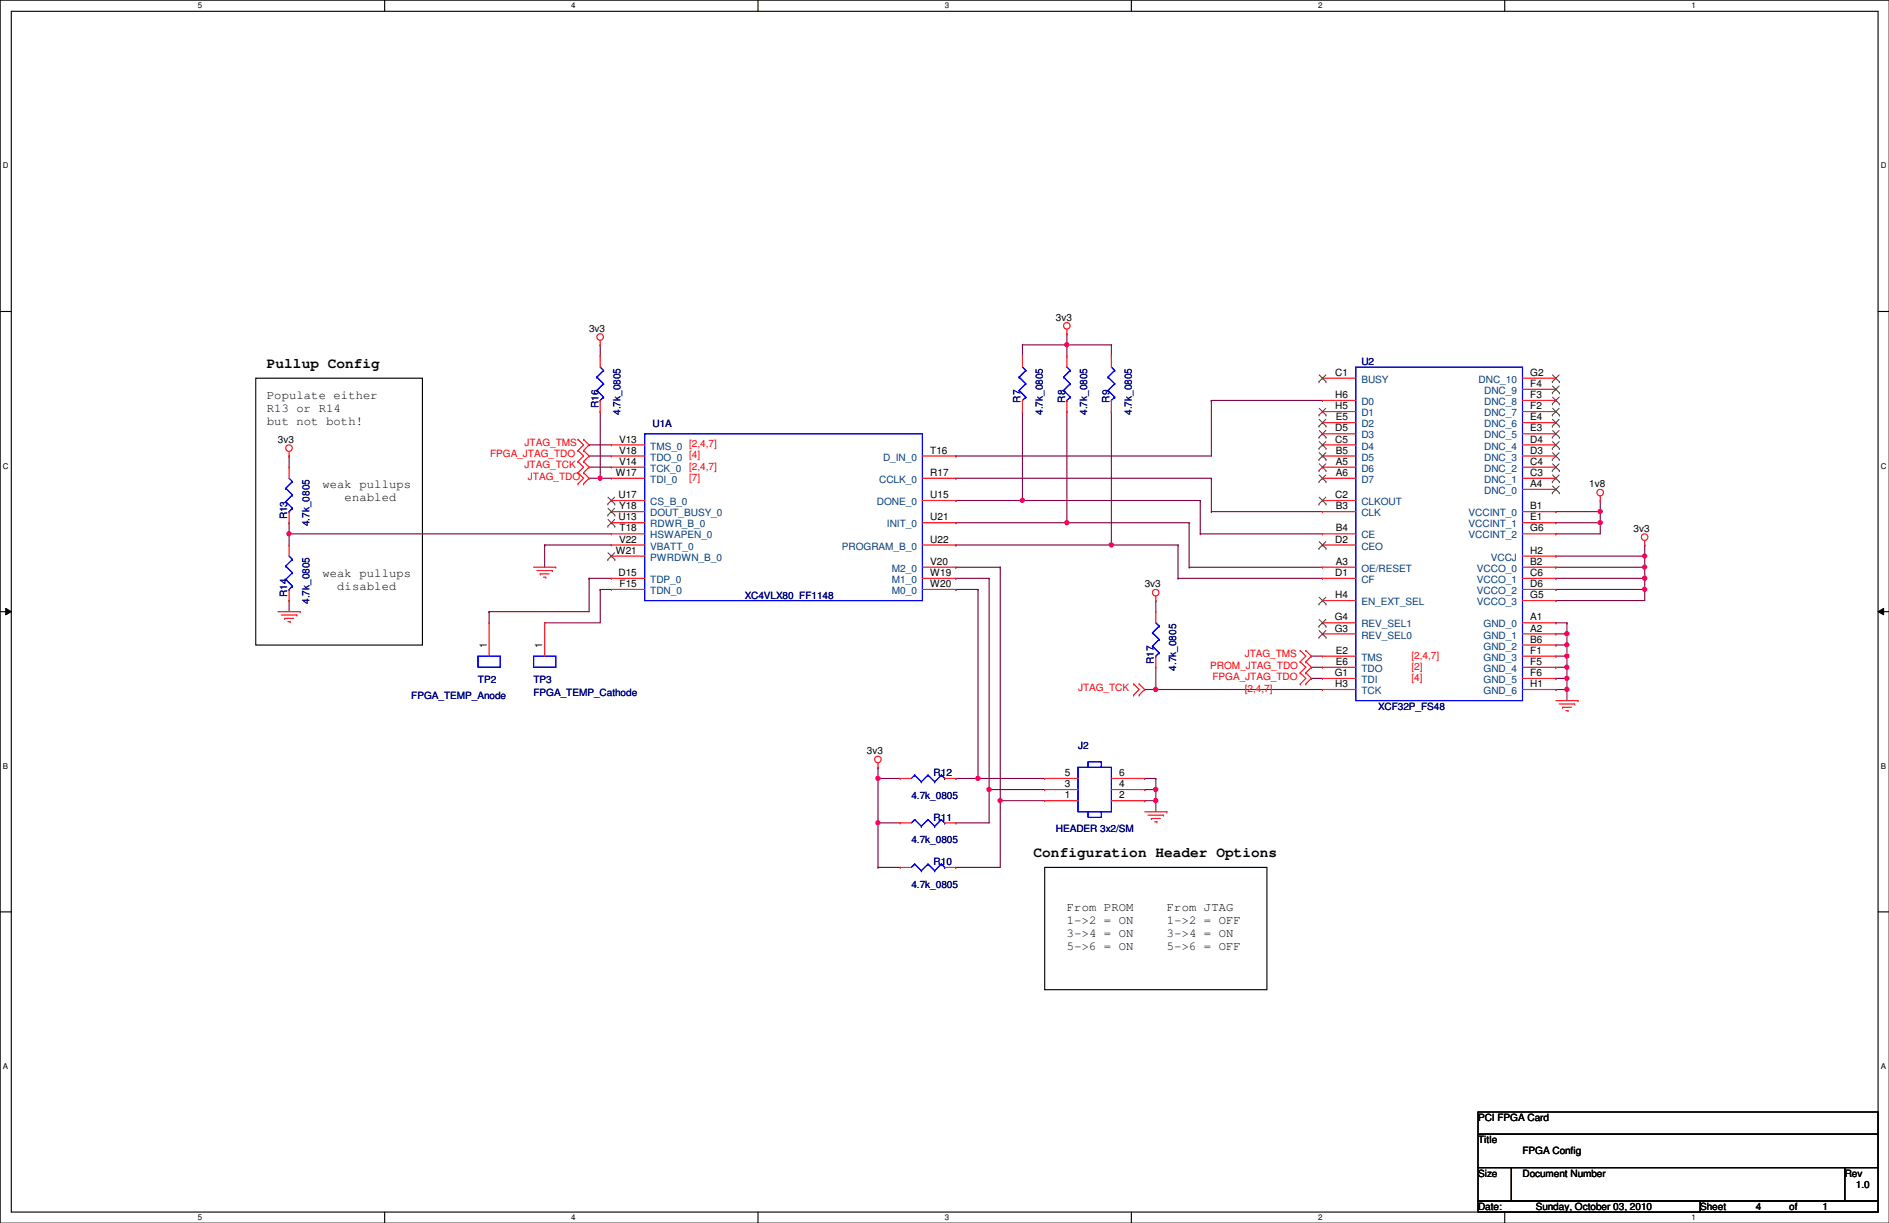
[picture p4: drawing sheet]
<svg xmlns="http://www.w3.org/2000/svg" width="432mm" height="279mm" viewBox="0 0 432 279" stroke-linecap="round" stroke-linejoin="round" font-family="sans-serif">
<path d="M0 0h431.8v279.4h-431.8zM2.6 2.6h426.7v274.3h-426.7z" fill="none" stroke="#000" stroke-width=".25"/>
<g fill="#fff">
<path d="M45.3 .3h.9v2h-.9z"/>
<path d="M45.3 277.2h.9v1.9h-.9z"/>
</g>
<path d="M87.9 0v2.6M87.9 276.9v2.5" fill="none" stroke="#000" stroke-width=".25"/>
<g fill="#fff">
<path d="M130.6 .3h1v2h-1z"/>
<path d="M130.6 277.2h1v1.9h-1z"/>
</g>
<path d="M173.3 0v2.6M173.3 276.9v2.5" fill="none" stroke="#000" stroke-width=".25"/>
<g fill="#fff">
<path d="M215.9 .3h1v2h-1z"/>
<path d="M215.9 277.2h1v1.9h-1z"/>
</g>
<path d="M258.6 0v2.6M258.6 276.9v2.5" fill="none" stroke="#000" stroke-width=".25"/>
<g fill="#fff">
<path d="M301.3 .3h1v2h-1z"/>
<path d="M301.3 277.2h1v1.9h-1z"/>
</g>
<path d="M344 0v2.6M344 276.9v2.5" fill="none" stroke="#000" stroke-width=".25"/>
<g fill="#fff">
<path d="M386.6 .3h1v2h-1z"/>
<path d="M386.6 277.2h1v1.9h-1z"/>
<path d="M.7 36.9h1.2v2h-1.2z"/>
<path d="M429.9 36.9h1.3v2h-1.3z"/>
<path d="M.7 105.5h1.2v1.9h-1.2z"/>
<path d="M429.9 105.5h1.3v1.9h-1.3z"/>
</g>
<path d="M0 71.2h2.6M429.3 71.2h2.5" fill="none" stroke="#000" stroke-width=".25"/>
<g fill="#fff">
<path d="M.7 174h1.2v2h-1.2z"/>
<path d="M429.9 174h1.2v2h-1.2z"/>
</g>
<path d="M0 139.7h2.6M429.3 139.7h2.5" fill="none" stroke="#000" stroke-width=".25"/>
<path d="M1.3 139l1.3 .7-1.3 .8zM429.3 139.7l1.3-.7v1.5z" fill="#000"/>
<path d="M1.3 139l1.3 .7-1.3 .8zM429.3 139.7l1.3-.7v1.5z" fill="none" stroke="#000" stroke-width=".23"/>
<g fill="#fff">
<path d="M.7 242.6h1.2v2h-1.2z"/>
<path d="M429.9 242.6h1.2v2h-1.2z"/>
</g>
<path d="M58.5 86.4h38.1v61h-38.1zM238.8 198.2h50.8v27.9h-50.8zM0 208.3h2.6M429.3 208.3h2.5" fill="none" stroke="#000" stroke-width=".25"/>
<path d="M358.2 152.4h.1M358.2 152.4v2.6" fill="none" stroke="#800040" stroke-width=".25"/>
<circle cx="358.2" cy="152.4" r=".49" fill="#f0f"/>
<circle cx="358.2" cy="152.4" r=".49" fill="none" stroke="#f0f" stroke-width=".25"/>
<path d="M358.2 147.4h.1M358.2 147.4v2.5" fill="none" stroke="#800040" stroke-width=".25"/>
<circle cx="358.2" cy="147.3" r=".49" fill="#f0f"/>
<circle cx="358.2" cy="147.3" r=".49" fill="none" stroke="#f0f" stroke-width=".25"/>
<path d="M358.2 144.8h.1M358.2 144.8v2.6" fill="none" stroke="#800040" stroke-width=".25"/>
<circle cx="358.2" cy="144.8" r=".49" fill="#f0f"/>
<circle cx="358.2" cy="144.8" r=".49" fill="none" stroke="#f0f" stroke-width=".25"/>
<g fill="none" stroke="#800040" stroke-width=".25">
<path d="M355.6 142.3h.1M355.6 149.9h.1M355.6 152.4h.1M355.6 147.4h.1M355.6 144.8h.1M355.6 155h.1M355.6 142.3h2.6M355.6 149.9h2.6M355.6 147.4h2.6M355.6 155h2.6M358.2 142.3h.1M358.2 149.9h.1"/>
<path d="M358.2 142.3v2.5h-2.6M358.2 149.9v2.5h-2.6"/>
</g>
<circle cx="358.2" cy="149.9" r=".49" fill="#f0f"/>
<circle cx="358.2" cy="149.9" r=".49" fill="none" stroke="#f0f" stroke-width=".25"/>
<path d="M358.2 157.5h.1M358.2 157.5v2.6" fill="none" stroke="#800040" stroke-width=".25"/>
<circle cx="358.2" cy="157.5" r=".49" fill="#f0f"/>
<circle cx="358.2" cy="157.5" r=".49" fill="none" stroke="#f0f" stroke-width=".25"/>
<path d="M134.7 106.7h.1M134.7 104.2h.1M134.7 101.6h.1M134.7 106.7h5M134.7 104.2h5M134.7 101.6h5M137.2 109.3h.1M137.2 109.3h2.5M355.6 157.5h.1M358.2 155h.1M358.2 155v2.5h-2.6" fill="none" stroke="#800040" stroke-width=".25"/>
<circle cx="358.2" cy="155" r=".49" fill="#f0f"/>
<circle cx="358.2" cy="155" r=".49" fill="none" stroke="#f0f" stroke-width=".25"/>
<g fill="none" stroke="#800040" stroke-width=".25">
<path d="M276.9 91.5h.1M276.9 91.5h25.4M276.9 91.5v12.7M218.5 109.3h.1M218.5 109.3h58.4M271.8 119.4h.1M271.8 119.4v10.2M274.4 114.3h.1M274.4 114.3v7.7M276.9 109.3h.1M276.9 116.9h.1M276.9 109.3v7.6"/>
<path d="M276.9 116.9h25.4M254 124.5h.1M254 124.5h15.3M271.8 129.6h.1M271.8 129.6h30.5M274.4 122h.1M274.4 122h27.9M264.2 157.5h.1M264.2 157.5h38.1M299.8 152.4h.1M299.8 149.9h.1M299.8 152.4h2.5"/>
<path d="M299.8 149.9h2.5"/>
</g>
<circle cx="254" cy="124.5" r=".49" fill="#f0f"/>
<circle cx="254" cy="124.5" r=".49" fill="none" stroke="#f0f" stroke-width=".25"/>
<path d="M218.5 104.2h.1M218.5 104.2h58.4M233.7 114.3h.1M233.7 114.3h40.7M269.3 124.5h.1M269.3 132.1h.1M269.3 124.5v7.6M269.3 132.1h33" fill="none" stroke="#800040" stroke-width=".25"/>
<circle cx="233.7" cy="114.3" r=".49" fill="#f0f"/>
<circle cx="233.7" cy="114.3" r=".49" fill="none" stroke="#f0f" stroke-width=".25"/>
<path d="M243.9 119.4h.1M243.9 119.4h27.9" fill="none" stroke="#800040" stroke-width=".25"/>
<circle cx="243.9" cy="119.4" r=".49" fill="#f0f"/>
<circle cx="243.9" cy="119.4" r=".49" fill="none" stroke="#f0f" stroke-width=".25"/>
<g fill="none" stroke="#800040" stroke-width=".25">
<path d="M243.9 78.8h.1M243.9 76.2h.1M243.9 76.2v2.6M243.9 78.8h10.1M254 78.8h.1M254 78.8v2.5M233.7 94h.1M233.7 94v20.3h-15.2M243.9 94h.1M243.9 94v25.4h-25.4M254 94h.1M254 94v30.5"/>
<path d="M218.5 114.3h.1M218.5 119.4h.1"/>
</g>
<circle cx="243.9" cy="78.8" r=".49" fill="#f0f"/>
<circle cx="243.9" cy="78.8" r=".49" fill="none" stroke="#f0f" stroke-width=".25"/>
<path d="M233.7 78.8h.1M233.7 78.8v2.5M233.7 78.8h10.2M243.9 78.8h.1M243.9 78.8v2.5M355.6 129.6h.1M355.6 129.6h20.4" fill="none" stroke="#800040" stroke-width=".25"/>
<circle cx="375.9" cy="129.6" r=".49" fill="#f0f"/>
<circle cx="375.9" cy="129.6" r=".49" fill="none" stroke="#f0f" stroke-width=".25"/>
<path d="M355.6 132.1h.1M355.6 132.1h20.4M376 134.7h.1M376 134.7v2.5" fill="none" stroke="#800040" stroke-width=".25"/>
<circle cx="375.9" cy="132.1" r=".49" fill="#f0f"/>
<circle cx="375.9" cy="132.1" r=".49" fill="none" stroke="#f0f" stroke-width=".25"/>
<path d="M355.6 134.7h.1M355.6 134.7h20.4" fill="none" stroke="#800040" stroke-width=".25"/>
<circle cx="375.9" cy="134.6" r=".49" fill="#f0f"/>
<circle cx="375.9" cy="134.6" r=".49" fill="none" stroke="#f0f" stroke-width=".25"/>
<path d="M355.6 137.2h.1M355.6 127h.1M355.6 137.2h20.4M355.6 127h20.4" fill="none" stroke="#800040" stroke-width=".25"/>
<circle cx="375.9" cy="127" r=".49" fill="#f0f"/>
<circle cx="375.9" cy="127" r=".49" fill="none" stroke="#f0f" stroke-width=".25"/>
<path d="M365.8 119.4h.1M365.8 119.4v2.6" fill="none" stroke="#800040" stroke-width=".25"/>
<circle cx="365.8" cy="119.4" r=".49" fill="#f0f"/>
<circle cx="365.8" cy="119.4" r=".49" fill="none" stroke="#f0f" stroke-width=".25"/>
<path d="M355.6 116.9h.1M355.6 116.9h10.2" fill="none" stroke="#800040" stroke-width=".25"/>
<circle cx="365.8" cy="116.9" r=".49" fill="#f0f"/>
<circle cx="365.8" cy="116.9" r=".49" fill="none" stroke="#f0f" stroke-width=".25"/>
<g fill="none" stroke="#800040" stroke-width=".25">
<path d="M355.6 119.4h.1M365.8 116.9h.1M365.8 114.3h.1M365.8 114.3v5.1h-10.2M218.5 134.7h.1M218.5 132.1h.1M218.5 129.6h.1M218.5 134.7h5.1M218.5 132.1h7.6M218.5 129.6h10.1M223.6 134.7h.1M223.6 134.7v43.1h-5.1"/>
<path d="M228.6 129.6h.1M228.6 129.6v53.3M355.6 122h.1M355.6 122h10.2M218.5 177.8h.1M200.7 198.2h.1M200.7 188h.1M200.7 198.2h5.1M200.7 188v10.2M218.5 188h.1M218.5 198.2h.1M218.5 198.2h10.1"/>
<path d="M226.1 180.4h.1M226.1 180.4v7.6h-7.6"/>
</g>
<circle cx="200.7" cy="188" r=".49" fill="#f0f"/>
<circle cx="200.7" cy="188" r=".49" fill="none" stroke="#f0f" stroke-width=".25"/>
<path d="M200.7 177.8h.1M200.7 177.8v10.2M200.7 188h.1M200.7 188h5.1" fill="none" stroke="#800040" stroke-width=".25"/>
<circle cx="200.7" cy="177.8" r=".49" fill="#f0f"/>
<circle cx="200.7" cy="177.8" r=".49" fill="none" stroke="#f0f" stroke-width=".25"/>
<path d="M200.7 177.8h.1M200.7 175.3h.1M200.7 177.8h5.1M200.7 175.3v2.5M223.6 177.8h.1M223.6 177.8h15.2" fill="none" stroke="#800040" stroke-width=".25"/>
<circle cx="223.5" cy="177.8" r=".49" fill="#f0f"/>
<circle cx="223.5" cy="177.8" r=".49" fill="none" stroke="#f0f" stroke-width=".25"/>
<path d="M226.1 180.4h.1M226.1 180.4h12.7" fill="none" stroke="#800040" stroke-width=".25"/>
<circle cx="226.1" cy="180.4" r=".49" fill="#f0f"/>
<circle cx="226.1" cy="180.4" r=".49" fill="none" stroke="#f0f" stroke-width=".25"/>
<path d="M228.6 182.9h.1M228.6 182.9h10.2" fill="none" stroke="#800040" stroke-width=".25"/>
<circle cx="228.6" cy="182.9" r=".49" fill="#f0f"/>
<circle cx="228.6" cy="182.9" r=".49" fill="none" stroke="#f0f" stroke-width=".25"/>
<path d="M264.2 177.8h.1M264.2 177.8v2.6M228.6 182.9h.1M228.6 182.9v15.3M264.2 182.9h.1M264.2 182.9v2.6" fill="none" stroke="#800040" stroke-width=".25"/>
<circle cx="264.2" cy="182.9" r=".49" fill="#f0f"/>
<circle cx="264.2" cy="182.9" r=".49" fill="none" stroke="#f0f" stroke-width=".25"/>
<path d="M261.7 177.8h.1M261.7 177.8h2.5M261.7 180.4h.1M261.7 182.9h.1M261.7 180.4h2.5M264.2 180.4h.1M264.2 180.4v2.5h-2.5" fill="none" stroke="#800040" stroke-width=".25"/>
<circle cx="264.2" cy="180.4" r=".49" fill="#f0f"/>
<circle cx="264.2" cy="180.4" r=".49" fill="none" stroke="#f0f" stroke-width=".25"/>
<g fill="none" stroke="#800040" stroke-width=".25">
<path d="M66.1 122h.1M66.1 122h73.6M111.8 139.7h.1M111.8 139.7v2.6M134.7 132.1h.1M134.7 132.1v7.6h-22.9M134.7 132.1h5M137.2 134.7h.1M137.2 134.7h2.5M137.2 134.7v7.6h-12.7M218.5 124.5h.1M218.5 124.5h35.5"/>
<path d="M226.1 132.1h.1M226.1 132.1v48.3M376 132.1h.1M376 127h.1M376 124.5h.1M376 129.6h.1M376 124.5v10.2M124.5 142.3h.1"/>
</g>
<circle cx="66.1" cy="121.9" r=".49" fill="#f0f"/>
<circle cx="66.1" cy="121.9" r=".49" fill="none" stroke="#f0f" stroke-width=".25"/>
<path d="M137.2 94h.1M137.2 94v15.3M66.1 104.2h.1M66.1 104.2v2.5M66.1 122h.1M66.1 137.2h.1M66.1 122v2.5M66.1 137.2v2.5M124.5 124.5h.1M124.5 124.5h15.2M124.5 124.5v5.1" fill="none" stroke="#800040" stroke-width=".25"/>
<circle cx="137.2" cy="109.2" r=".49" fill="#f0f"/>
<circle cx="137.2" cy="109.2" r=".49" fill="none" stroke="#f0f" stroke-width=".25"/>
<path d="M137.2 78.8h.1M137.2 78.8v2.5M134.7 109.3h.1M134.7 109.3h2.5M264.2 137.2h.1M264.2 137.2v2.5M264.2 152.4h.1M264.2 152.4v5.1" fill="none" stroke="#800040" stroke-width=".25"/>
<circle cx="264.2" cy="157.5" r=".49" fill="#f0f"/>
<circle cx="264.2" cy="157.5" r=".49" fill="none" stroke="#f0f" stroke-width=".25"/>
<path d="M66.1 119.4h.1M66.1 119.4v2.6M261.7 157.5h.1M261.7 157.5h2.5M299.8 155h.1M299.8 155h2.5" fill="none" stroke="#800040" stroke-width=".25"/>
<g fill="none" stroke="#f00" stroke-width=".25">
<path d="M137.2 78.8h.1M137.2 77.8v1M243.9 76.2h.1M243.9 75.2v1M137.2 81.3h.1M137.2 94h.1M137.2 81.3v2.6M137.2 91.5v2.5M233.7 81.3h.1M233.7 94h.1M233.7 81.3v2.6M233.7 91.5v2.5"/>
<path d="M243.9 81.3h.1M243.9 94h.1M243.9 81.3v2.6M243.9 91.5v2.5M254 81.3h.1M254 94h.1M254 81.3v2.6M254 91.5v2.5M302.3 86.4h.1M302.3 91.5h.1M302.3 94h.1M302.3 96.6h.1"/>
<path d="M302.3 99.1h.1M302.3 86.4h7.6M302.3 91.5h7.6M302.3 94h7.6M302.3 96.6h7.6M302.3 99.1h7.6M348 86.4h7.6M348 91.5h7.6M348 94h7.6M348 96.6h7.6M348 99.1h7.6M348 88.9h7.6"/>
<path d="M355.6 99.1h.1M355.6 96.6h.1M355.6 94h.1M355.6 91.5h.1M355.6 88.9h.1M355.6 86.4h.1M66.1 104.2h.1M66.1 106.7h.1M66.1 119.4h.1M66.1 103.2v1M66.1 106.7v2.6M66.1 116.9v2.5"/>
<path d="M132.1 108h.1M132.1 110.5h.1M132.1 105.5h.1M132.1 102.9h.1M132.1 100.4h.1M132.1 108l1.3 1.3-1.3 1.2M132.1 105.5l1.3 1.2-1.3 1.3M132.1 102.9l1.3 1.3-1.3 1.3M132.1 100.4l1.3 1.2-1.3 1.3M133.4 110.5h.1M133.4 108h.1M133.4 105.5h.1"/>
<path d="M133.4 102.9h.1M133.4 100.4h.1M133.4 108l1.3 1.3-1.3 1.2M133.4 105.5l1.3 1.2-1.3 1.3M133.4 102.9l1.3 1.3-1.3 1.3M133.4 100.4l1.3 1.2-1.3 1.3M139.7 101.6h.1M139.7 104.2h.1M139.7 106.7h.1M139.7 109.3h.1M139.7 114.3h.1M139.7 119.4h.1"/>
<path d="M139.7 116.9h.1M139.7 116.9h7.7M139.7 114.3h7.7M139.7 101.6h7.7M139.7 104.2h7.7M139.7 106.7h7.7M139.7 109.3h7.7M139.7 119.4h7.7M210.9 114.3h7.6M210.9 104.2h7.6M210.9 109.3h7.6M210.9 119.4h7.6"/>
<path d="M218.5 119.4h.1M218.5 114.3h.1M218.5 109.3h.1M218.5 104.2h.1M302.3 116.9h.1M302.3 114.3h.1M302.3 101.6h.1M302.3 104.2h.1M302.3 106.7h.1M302.3 109.3h.1M302.3 116.9h7.6M302.3 114.3h7.6"/>
<path d="M302.3 101.6h7.6M302.3 104.2h7.6M302.3 106.7h7.6M302.3 109.3h7.6M348 116.9h7.6M348 101.6h7.6M348 104.2h7.6M348 106.7h7.6M348 109.3h7.6M348 111.8h7.6M348 119.4h7.6M355.6 111.8h.1"/>
<path d="M355.6 109.3h.1M355.6 106.7h.1M355.6 104.2h.1M355.6 101.6h.1M355.6 116.9h.1M355.6 119.4h.1M365.8 114.3h.1M365.8 113.3v1M63.5 139.7h5.1M66.1 124.5h.1M66.1 137.2h.1M66.1 124.5v2.5"/>
<path d="M66.1 134.7v2.5M68.6 139.7h.1M122 129.6h5M122.7 130.3h3.6M123.5 131.1h.1M123.5 131.1h2M124.2 131.9h.6M124.8 131.9h.1M126.3 130.3h.1M127 129.6h.1M139.7 122h.1M139.7 124.5h.1"/>
<path d="M139.7 127h.1M139.7 134.7h.1M139.7 132.1h.1M139.7 122h7.7M139.7 124.5h7.7M139.7 132.1h7.7M139.7 127h7.7M139.7 134.7h7.7M210.9 129.6h7.6M210.9 124.5h7.6M210.9 132.1h7.6M210.9 134.7h7.6"/>
<path d="M218.5 124.5h.1M218.5 129.6h.1M218.5 134.7h.1M218.5 132.1h.1M264.2 137.2h.1M264.2 139.7h.1M264.2 136.2v1M264.2 139.7v2.6M302.3 122h.1M302.3 124.5h.1M302.3 132.1h.1M302.3 137.2h.1"/>
<path d="M302.3 129.6h.1M302.3 129.6h7.6M302.3 122h7.6M302.3 124.5h7.6M302.3 132.1h7.6M302.3 137.2h7.6M348 129.6h7.6M348 122h7.6M348 132.1h7.6M348 137.2h7.6M348 127h7.6M348 134.7h7.6"/>
<path d="M355.6 122h.1M355.6 127h.1M355.6 129.6h.1M355.6 132.1h.1M355.6 134.7h.1M355.6 137.2h.1M376 124.5h.1M376 123.5v1M64.3 140.5h3.6M65.1 141.3h.1M65.1 141.3h2M65.8 142h.5"/>
<path d="M66.3 142h.1M67.9 140.5h.1M111.8 142.3h.1M111.8 142.3v7.6M124.5 142.3h.1M124.5 142.3v7.6M259.1 156.3h.1M259.1 158.8h.1M259.1 156.3l1.3 1.2-1.3 1.3M260.4 158.8h.1M260.4 156.3h.1M260.4 156.3l1.3 1.2-1.3 1.3"/>
<path d="M264.2 152.4h.1M264.2 149.9v2.5M297.2 151.2h.1M297.2 153.7h.1M297.2 148.6h.1M297.2 156.3h.1M297.2 151.2l1.3 1.2-1.3 1.3M297.2 148.6l1.3 1.3-1.3 1.3M297.2 153.7l1.3 1.3-1.3 1.3M298.5 153.7h.1M298.5 151.2h.1M298.5 148.6h.1"/>
<path d="M298.5 156.3h.1M298.5 151.2l1.3 1.2-1.3 1.3M298.5 148.6l1.3 1.3-1.3 1.3M298.5 153.7l1.3 1.3-1.3 1.3M302.3 144.8h.1M302.3 142.3h.1M302.3 157.5h.1M302.3 155h.1M302.3 152.4h.1M302.3 149.9h.1M302.3 142.3h7.6M302.3 144.8h7.6"/>
<path d="M302.3 149.9h7.6M302.3 152.4h7.6M302.3 155h7.6M302.3 157.5h7.6M348 142.3h7.6M348 144.8h7.6M348 147.4h7.6M348 149.9h7.6M348 152.4h7.6M348 155h7.6M348 157.5h7.6M355.6 142.3h.1"/>
<path d="M355.6 144.8h.1M355.6 147.4h.1M355.6 149.9h.1M355.6 152.4h.1M355.6 155h.1M355.6 157.5h.1M200.7 175.3h.1M200.7 174.3v1M205.8 177.8h.1M205.8 177.8h2.5M215.9 177.8h2.6M218.5 177.8h.1"/>
<path d="M238.8 177.8h.1M238.8 177.8h7.6M254 177.8h7.7M261.7 177.8h.1M355.6 160.1h5.1M356.4 160.8h3.6M357.2 161.6h.1M357.2 161.6h2M357.9 162.3h.5M358.4 162.3h.1M360 160.8h.1M360.7 160.1h.1"/>
<path d="M205.8 188h.1M205.8 198.2h.1M205.8 188h2.5M205.8 198.2h2.5M215.9 188h2.6M215.9 198.2h2.6M218.5 188h.1M218.5 198.2h.1M238.8 182.9h.1M238.8 180.4h.1M238.8 182.9h7.6M238.8 180.4h7.6"/>
<path d="M254 182.9h7.7M254 180.4h7.7M261.7 182.9h.1M261.7 180.4h.1M261.7 185.5h5M262.4 186.2h3.6M263.2 187h.1M263.2 187h2M263.9 187.7h.6M264.5 187.7h.1M266 186.2h.1M266.7 185.5h.1"/>
<circle cx="137.2" cy="77" r=".75"/>
<circle cx="243.9" cy="74.4" r=".75"/>
<circle cx="66.1" cy="102.4" r=".75"/>
<circle cx="365.8" cy="112.5" r=".75"/>
<circle cx="264.2" cy="135.4" r=".75"/>
<circle cx="375.9" cy="122.7" r=".75"/>
<circle cx="200.7" cy="173.5" r=".75"/>
</g>
<path d="M337.9 254h91.4v5.1h-91.4zM337.9 259.1h91.4v7.6h-91.4zM337.9 266.7h7.6v7.7h-7.6zM337.9 274.4h50.8v2.5h-50.8zM345.5 266.7h76.2v7.7h-76.2zM388.7 274.4h40.6v2.5h-40.6zM421.7 266.7h7.6v7.7h-7.6z" fill="none" stroke="#000" stroke-width=".25"/>
<g fill="none" stroke="#00f" stroke-width=".25">
<path d="M136.4 86.1h.1M136.4 89.2h.1M136.4 86.1l1.6 1.6M136.4 89.2l1.6 1.5M137.2 91.5h.1M137.2 83.9l.8 .7M138 84.6h.1M138 87.7h.1M138 90.7h.1M138 84.6l-1.6 1.5M138 87.7l-1.6 1.5M138 90.7l-.8 .8"/>
<path d="M147.4 99.1h63.5v38.1h-63.5zM233 86.1h.1M233 89.2h.1M233 86.1l1.5 1.6M233 89.2l1.5 1.5M233.7 91.5h.1M233.7 83.9l.8 .7M234.5 84.6h.1M234.5 87.7h.1M234.5 90.7h.1M234.5 84.6l-1.5 1.5M234.5 87.7l-1.5 1.5"/>
<path d="M234.5 90.7l-.8 .8M243.1 86.1h.1M243.1 89.2h.1M243.1 86.1l1.5 1.6M243.1 89.2l1.5 1.5M243.9 91.5h.1M243.9 83.9l.7 .7M244.6 84.6h.1M244.6 87.7h.1M244.6 90.7h.1M244.6 84.6l-1.5 1.5M244.6 87.7l-1.5 1.5"/>
<path d="M244.6 90.7l-.7 .8M253.3 86.1h.1M253.3 89.2h.1M253.3 86.1l1.5 1.6M253.3 89.2l1.5 1.5M254 91.5h.1M254 83.9l.8 .7M254.8 84.6h.1M254.8 87.7h.1M254.8 90.7h.1M254.8 84.6l-1.5 1.5M254.8 87.7l-1.5 1.5"/>
<path d="M254.8 90.7l-.8 .8M309.9 83.9h38.1v76.2h-38.1zM65.3 111.5h.1M65.3 114.6h.1M65.3 111.5l1.5 1.6M65.3 114.6l1.5 1.5M66.1 116.9h.1M66.1 109.3l.7 .7M66.8 110h.1M66.8 113.1h.1M66.8 116.1h.1M66.8 110l-1.5 1.5"/>
<path d="M66.8 113.1l-1.5 1.5M66.8 116.1l-.7 .8M65.3 129.3h.1M65.3 132.4h.1M65.3 129.3l1.5 1.6M65.3 132.4l1.5 1.5M66.1 134.7h.1M66.1 127l.7 .8M66.8 127.8h.1M66.8 130.9h.1M66.8 133.9h.1M66.8 127.8l-1.5 1.5"/>
<path d="M66.8 130.9l-1.5 1.5M66.8 133.9l-.7 .8M109.3 149.9h5v2.5h-5zM122 149.9h5v2.5h-5zM263.4 144.6h.1M263.4 147.6h.1M263.4 144.6l1.6 1.5M263.4 147.6l1.6 1.5M264.2 149.9h.1M264.2 142.3l.8 .7M265 143h.1M265 146.1h.1"/>
<path d="M265 149.1h.1M265 143l-1.6 1.6M265 146.1l-1.6 1.5M265 149.1l-.8 .8M209.1 177.1h.1M209.1 177.1l-.8 .7M209.1 177.1l1.5 1.5M210.6 178.6h.1M212.1 177.1h.1M212.1 177.1l-1.5 1.5M212.1 177.1l1.6 1.5M213.7 178.6h.1"/>
<path d="M215.2 177.1h.1M215.2 177.1l-1.5 1.5M215.2 177.1l.7 .7M215.9 177.8h.1M246.4 175.3h7.6v10.2h-7.6zM248.7 175.3v-1.3h3.1v1.3h-.3M209.1 187.2h.1M209.1 197.4h.1M209.1 187.2l-.8 .8M209.1 187.2l1.5 1.6M209.1 197.4l-.8 .8M209.1 197.4l1.5 1.5"/>
<path d="M210.6 188.8h.1M210.6 198.9h.1M212.1 187.2h.1M212.1 197.4h.1M212.1 187.2l-1.5 1.6M212.1 187.2l1.6 1.6M212.1 197.4l-1.5 1.5M212.1 197.4l1.6 1.5M213.7 188.8h.1M213.7 198.9h.1M215.2 187.2h.1M215.2 197.4h.1"/>
<path d="M215.2 187.2l-1.5 1.6M215.2 187.2l.7 .8M215.2 197.4l-1.5 1.5M215.2 197.4l.7 .8M215.9 188h.1M215.9 198.2h.1M249 185.5h-.3v1.2h3.1v-1.2"/>
</g>
<g fill="none" stroke="#804000" stroke-width=".23">
<path d="M301.5 87.2h.1M301.5 94.8h.1M301.5 97.4h.1M301.5 99.9h.1M301.5 85.6l1.6 1.6M301.5 93.3l1.6 1.5M301.5 95.8l1.6 1.6M301.5 98.3l1.6 1.6M303.1 85.6l-1.6 1.6M303.1 93.3l-1.6 1.5M303.1 95.8l-1.6 1.6M303.1 98.3l-1.6 1.6"/>
<path d="M303.1 87.2h.1M303.1 94.8h.1M303.1 97.4h.1M303.1 99.9h.1M354.8 99.9h.1M354.8 97.4h.1M354.8 94.8h.1M354.8 92.3h.1M354.8 89.7h.1M354.8 87.2h.1M354.9 98.3l1.5 1.6M354.9 95.8l1.5 1.6"/>
<path d="M354.9 93.3l1.5 1.5M354.9 90.7l1.5 1.6M354.9 88.2l1.5 1.5M354.9 85.6l1.5 1.6M356.4 98.3l-1.6 1.6M356.4 95.8l-1.6 1.6M356.4 93.3l-1.6 1.5M356.4 90.7l-1.6 1.6M356.4 88.2l-1.6 1.5M356.4 85.6l-1.6 1.6M356.4 99.9h.1M356.4 97.4h.1"/>
<path d="M356.4 94.8h.1M356.4 92.3h.1M356.4 89.7h.1M356.4 87.2h.1M138.9 115.1h.1M138.9 117.7h.1M139 113.6l1.5 1.5M139 118.7l1.5 1.5M139 116.1l1.5 1.6M140.5 113.6l-1.6 1.5M140.5 118.7l-1.6 1.5M140.5 116.1l-1.6 1.6"/>
<path d="M140.5 115.1h.1M140.5 117.7h.1M301.5 115.1h.1M301.5 102.4h.1M301.5 105h.1M301.5 107.5h.1M301.5 110.1h.1M301.5 113.6l1.6 1.5M301.5 100.9l1.6 1.5M301.5 103.4l1.6 1.6M301.5 106l1.6 1.5M301.5 108.5l1.6 1.6"/>
<path d="M303.1 113.6l-1.6 1.5M303.1 100.9l-1.6 1.5M303.1 103.4l-1.6 1.6M303.1 106l-1.6 1.5M303.1 108.5l-1.6 1.6M303.1 115.1h.1M303.1 102.4h.1M303.1 105h.1M303.1 107.5h.1M303.1 110.1h.1M354.8 112.6h.1M354.8 110.1h.1"/>
<path d="M354.8 107.5h.1M354.8 105h.1M354.8 102.4h.1M354.9 111l1.5 1.6M354.9 108.5l1.5 1.6M354.9 106l1.5 1.5M354.9 103.4l1.5 1.6M354.9 100.9l1.5 1.5M356.4 111l-1.6 1.6M356.4 108.5l-1.6 1.6M356.4 106l-1.6 1.5M356.4 103.4l-1.6 1.6"/>
<path d="M356.4 100.9l-1.6 1.5M356.4 112.6h.1M356.4 110.1h.1M356.4 107.5h.1M356.4 105h.1M356.4 102.4h.1M138.9 127.8h.1M138.9 120.2h.1M139 126.3l1.5 1.5M140.5 126.3l-1.6 1.5M140.5 127.8h.1M140.5 120.2h.1"/>
<path d="M301.5 125.3h.1M301.5 138h.1M301.5 123.7l1.6 1.6M301.5 136.4l1.6 1.6M303.1 123.7l-1.6 1.6M303.1 136.4l-1.6 1.6M303.1 125.3h.1M303.1 138h.1M301.5 145.6h.1M301.5 143.1h.1M301.5 144.1l1.6 1.5M301.5 141.5l1.6 1.6"/>
<path d="M303.1 144.1l-1.6 1.5M303.1 141.5l-1.6 1.6M303.1 145.6h.1M303.1 143.1h.1"/>
</g>
<circle cx="358.2" cy="152.4" r=".49" fill="#f0f"/>
<circle cx="358.2" cy="152.4" r=".49" fill="none" stroke="#f0f" stroke-width=".25"/>
<circle cx="358.2" cy="147.3" r=".49" fill="#f0f"/>
<circle cx="358.2" cy="147.3" r=".49" fill="none" stroke="#f0f" stroke-width=".25"/>
<circle cx="358.2" cy="144.8" r=".49" fill="#f0f"/>
<circle cx="358.2" cy="144.8" r=".49" fill="none" stroke="#f0f" stroke-width=".25"/>
<circle cx="358.2" cy="149.9" r=".49" fill="#f0f"/>
<circle cx="358.2" cy="149.9" r=".49" fill="none" stroke="#f0f" stroke-width=".25"/>
<circle cx="358.2" cy="157.5" r=".49" fill="#f0f"/>
<circle cx="358.2" cy="157.5" r=".49" fill="none" stroke="#f0f" stroke-width=".25"/>
<circle cx="358.2" cy="155" r=".49" fill="#f0f"/>
<circle cx="358.2" cy="155" r=".49" fill="none" stroke="#f0f" stroke-width=".25"/>
<circle cx="254" cy="124.5" r=".49" fill="#f0f"/>
<circle cx="254" cy="124.5" r=".49" fill="none" stroke="#f0f" stroke-width=".25"/>
<circle cx="233.7" cy="114.3" r=".49" fill="#f0f"/>
<circle cx="233.7" cy="114.3" r=".49" fill="none" stroke="#f0f" stroke-width=".25"/>
<circle cx="243.9" cy="119.4" r=".49" fill="#f0f"/>
<circle cx="243.9" cy="119.4" r=".49" fill="none" stroke="#f0f" stroke-width=".25"/>
<circle cx="243.9" cy="78.8" r=".49" fill="#f0f"/>
<circle cx="243.9" cy="78.8" r=".49" fill="none" stroke="#f0f" stroke-width=".25"/>
<circle cx="375.9" cy="129.6" r=".49" fill="#f0f"/>
<circle cx="375.9" cy="129.6" r=".49" fill="none" stroke="#f0f" stroke-width=".25"/>
<circle cx="375.9" cy="132.1" r=".49" fill="#f0f"/>
<circle cx="375.9" cy="132.1" r=".49" fill="none" stroke="#f0f" stroke-width=".25"/>
<circle cx="375.9" cy="134.6" r=".49" fill="#f0f"/>
<circle cx="375.9" cy="134.6" r=".49" fill="none" stroke="#f0f" stroke-width=".25"/>
<circle cx="375.9" cy="127" r=".49" fill="#f0f"/>
<circle cx="375.9" cy="127" r=".49" fill="none" stroke="#f0f" stroke-width=".25"/>
<circle cx="365.8" cy="119.4" r=".49" fill="#f0f"/>
<circle cx="365.8" cy="119.4" r=".49" fill="none" stroke="#f0f" stroke-width=".25"/>
<circle cx="365.8" cy="116.9" r=".49" fill="#f0f"/>
<circle cx="365.8" cy="116.9" r=".49" fill="none" stroke="#f0f" stroke-width=".25"/>
<circle cx="200.7" cy="188" r=".49" fill="#f0f"/>
<circle cx="200.7" cy="188" r=".49" fill="none" stroke="#f0f" stroke-width=".25"/>
<circle cx="200.7" cy="177.8" r=".49" fill="#f0f"/>
<circle cx="200.7" cy="177.8" r=".49" fill="none" stroke="#f0f" stroke-width=".25"/>
<circle cx="223.5" cy="177.8" r=".49" fill="#f0f"/>
<circle cx="223.5" cy="177.8" r=".49" fill="none" stroke="#f0f" stroke-width=".25"/>
<circle cx="226.1" cy="180.4" r=".49" fill="#f0f"/>
<circle cx="226.1" cy="180.4" r=".49" fill="none" stroke="#f0f" stroke-width=".25"/>
<circle cx="228.6" cy="182.9" r=".49" fill="#f0f"/>
<circle cx="228.6" cy="182.9" r=".49" fill="none" stroke="#f0f" stroke-width=".25"/>
<circle cx="264.2" cy="182.9" r=".49" fill="#f0f"/>
<circle cx="264.2" cy="182.9" r=".49" fill="none" stroke="#f0f" stroke-width=".25"/>
<circle cx="264.2" cy="180.4" r=".49" fill="#f0f"/>
<circle cx="264.2" cy="180.4" r=".49" fill="none" stroke="#f0f" stroke-width=".25"/>
<circle cx="66.1" cy="121.9" r=".49" fill="#f0f"/>
<circle cx="66.1" cy="121.9" r=".49" fill="none" stroke="#f0f" stroke-width=".25"/>
<circle cx="137.2" cy="109.2" r=".49" fill="#f0f"/>
<circle cx="137.2" cy="109.2" r=".49" fill="none" stroke="#f0f" stroke-width=".25"/>
<circle cx="264.2" cy="157.5" r=".49" fill="#f0f"/>
<circle cx="264.2" cy="157.5" r=".49" fill="none" stroke="#f0f" stroke-width=".25"/>
<g font-size="3.3">
<text x="61" y="84">Pullup Config</text>
<text x="236.3" y="195.8">Configuration Header Options</text>
</g>
<g font-size="2.8">
<text x="61" y="91.2">Populate either</text>
<text x="61" y="94.2">R13 or R14</text>
<text x="61" y="97.2">but not both!</text>
<text x="73.7" y="111.5">weak pullups</text>
<text x="78.8" y="114.5">enabled</text>
<text x="73.7" y="131.8">weak pullups</text>
<text x="77.1" y="134.8">disabled</text>
<text x="243.9" y="208">From PROM</text>
<text x="266.7" y="208">From JTAG</text>
<text x="243.9" y="211">1-&gt;2 = ON</text>
<text x="243.9" y="214">3-&gt;4 = ON</text>
<text x="266.7" y="211">1-&gt;2 = OFF</text>
<text x="266.7" y="214">3-&gt;4 = ON</text>
<text x="243.9" y="217">5-&gt;6 = ON</text>
<text x="266.7" y="217">5-&gt;6 = OFF</text>
</g>
<g font-size="2.3">
<text x="134.7" y="75.8">3v3</text>
<text x="241.3" y="73.2">3v3</text>
<text x="305.2" y="85.9">C1</text>
<text x="349.8" y="88.4">F4</text>
<text x="349.8" y="85.9">G2</text>
<text x="305.2" y="90.9">H6</text>
<text x="305.2" y="93.5">H5</text>
<text x="349.8" y="93.5">F2</text>
<text x="349.8" y="90.9">F3</text>
<text x="63.5" y="101.2">3v3</text>
<text x="141.5" y="101.1">V13</text>
<text x="305.2" y="98.6">D5</text>
<text x="305.2" y="101.1">C5</text>
<text x="305.4" y="96">E5</text>
<text x="349.8" y="101.1">D4</text>
<text x="349.8" y="98.6">E3</text>
<text x="349.8" y="96">E4</text>
<text x="141.5" y="103.6">V18</text>
<text x="141.5" y="106.2">V14</text>
<text x="212.6" y="103.6">T16</text>
<text x="305.4" y="103.6">B5</text>
<text x="305.4" y="106.2">A5</text>
<text x="349.8" y="106.2">C4</text>
<text x="349.8" y="103.6">D3</text>
<text x="140.8" y="108.7">W17</text>
<text x="141.4" y="113.8">U17</text>
<text x="212.6" y="113.8">U15</text>
<text x="212.6" y="108.7">R17</text>
<text x="305.2" y="113.8">C2</text>
<text x="305.4" y="108.7">A6</text>
<text x="349.8" y="111.3">A4</text>
<text x="349.8" y="108.7">C3</text>
<text x="363.3" y="111.3">1v8</text>
<text x="141.4" y="118.9">U13</text>
<text x="141.6" y="116.3">Y18</text>
<text x="212.6" y="118.9">U21</text>
<text x="305.4" y="116.3">B3</text>
<text x="349.8" y="116.3">B1</text>
<text x="349.8" y="118.9">E1</text>
<text x="141.5" y="124">V22</text>
<text x="141.6" y="121.4">T18</text>
<text x="212.6" y="124">U22</text>
<text x="305.2" y="124">D2</text>
<text x="305.4" y="121.4">B4</text>
<text x="349.8" y="121.4">G6</text>
<text x="373.4" y="121.5">3v3</text>
<text x="140.8" y="126.5">W21</text>
<text x="141.4" y="131.6">D15</text>
<text x="212.6" y="129">V20</text>
<text x="212.6" y="131.6">W19</text>
<text x="305.2" y="131.6">D1</text>
<text x="305.4" y="129">A3</text>
<text x="349.8" y="126.5">H2</text>
<text x="349.8" y="129">B2</text>
<text x="349.8" y="131.6">C6</text>
<text x="141.6" y="134.1">F15</text>
<text x="212.6" y="134.1">W20</text>
<text x="261.7" y="134.2">3v3</text>
<text x="305.2" y="136.7">H4</text>
<text x="349.8" y="134.1">D6</text>
<text x="349.8" y="136.7">G5</text>
<text x="305.1" y="141.7">G4</text>
<text x="349.8" y="141.7">A1</text>
<text x="111.3" y="148.1" transform="rotate(-90 111.3 148.1)">1</text>
<text x="124" y="148.1" transform="rotate(-90 124 148.1)">1</text>
<text x="305.1" y="144.3">G3</text>
<text x="305.4" y="149.4">E2</text>
<text x="349.8" y="144.3">A2</text>
<text x="349.8" y="146.8">B6</text>
<text x="349.8" y="149.4">F1</text>
<text x="305.1" y="154.4">G1</text>
<text x="305.4" y="151.9">E6</text>
<text x="349.8" y="151.9">F5</text>
<text x="349.8" y="154.4">F6</text>
<text x="305.2" y="157">H3</text>
<text x="349.8" y="157">H1</text>
<text x="198.2" y="172.3">3v3</text>
<text x="243.4" y="179.8">3</text>
<text x="243.4" y="177.3">5</text>
<text x="255.8" y="179.8">4</text>
<text x="255.8" y="177.3">6</text>
<text x="243.4" y="182.4">1</text>
<text x="255.8" y="182.4">2</text>
<text x="337.9" y="256.1">PCI FPGA Card</text>
<text x="337.9" y="261.2">Title</text>
<text x="348" y="263.7">FPGA Config</text>
<text x="337.9" y="268.8">Size</text>
<text x="348" y="268.8">Document Number</text>
<text x="421.7" y="268.8">Rev</text>
<text x="424.2" y="271.4">1.0</text>
<text x="337.9" y="276.4">Date:</text>
<text x="351.1" y="276.4">Sunday, October 03, 2010</text>
<text x="388.7" y="276.4">Sheet</text>
<text x="401.4" y="276.4">4</text>
<text x="409" y="276.4">of</text>
<text x="416.6" y="276.4">1</text>
</g>
<g font-size="2.3" fill="#000080">
<text x="311.2" y="83.4">U2</text>
<text x="136.8" y="93.3" transform="rotate(-90 136.8 93.3)">R16</text>
<text x="141.9" y="94.8" transform="rotate(-90 141.9 94.8)">4.7k_0805</text>
<text x="233.3" y="92" transform="rotate(-90 233.3 92)">R7</text>
<text x="238.4" y="94.8" transform="rotate(-90 238.4 94.8)">4.7k_0805</text>
<text x="243.5" y="92" transform="rotate(-90 243.5 92)">R8</text>
<text x="248.5" y="94.8" transform="rotate(-90 248.5 94.8)">4.7k_0805</text>
<text x="253.6" y="92" transform="rotate(-90 253.6 92)">R9</text>
<text x="258.7" y="94.8" transform="rotate(-90 258.7 94.8)">4.7k_0805</text>
<text x="149.1" y="97.6">U1A</text>
<text x="65.7" y="118.7" transform="rotate(-90 65.7 118.7)">R13</text>
<text x="70.7" y="120.2" transform="rotate(-90 70.7 120.2)">4.7k_0805</text>
<text x="65.7" y="136.4" transform="rotate(-90 65.7 136.4)">R14</text>
<text x="70.7" y="138" transform="rotate(-90 70.7 138)">4.7k_0805</text>
<text x="170.2" y="136.7">XC4VLX80_FF1148</text>
<text x="263.8" y="151.7" transform="rotate(-90 263.8 151.7)">R17</text>
<text x="268.9" y="153.2" transform="rotate(-90 268.9 153.2)">4.7k_0805</text>
<text x="94" y="159.6">FPGA_TEMP_Anode</text>
<text x="109.3" y="156">TP2</text>
<text x="122" y="156">TP3</text>
<text x="122" y="159.1">FPGA_TEMP_Cathode</text>
<text x="315" y="162.1">XCF32P_FS48</text>
<text x="246.4" y="171">J2</text>
<text x="213.4" y="177.4">R12</text>
<text x="208.3" y="182.5">4.7k_0805</text>
<text x="213.4" y="187.5">R11</text>
<text x="241.3" y="190.1">HEADER 3x2/SM</text>
<text x="208.3" y="192.6">4.7k_0805</text>
<text x="213.4" y="197.7">R10</text>
<text x="208.3" y="202.8">4.7k_0805</text>
</g>
<g font-size="2.3" fill="#004080">
<text x="311.2" y="87.5">BUSY</text>
<text x="338" y="87.5">DNC_10</text>
<text x="311.2" y="92.5">D0</text>
<text x="311.2" y="95.1">D1</text>
<text x="339.3" y="95.1">DNC_7</text>
<text x="339.3" y="92.5">DNC_8</text>
<text x="339.3" y="90">DNC_9</text>
<text x="311.2" y="97.6">D2</text>
<text x="311.2" y="100.2">D3</text>
<text x="339.3" y="100.2">DNC_5</text>
<text x="339.3" y="97.6">DNC_6</text>
<text x="148.6" y="102.7">TMS_0 [2,4,7]</text>
<text x="148.6" y="105.2">TDO_0 [4]</text>
<text x="148.6" y="107.8">TCK_0</text>
<text x="201.8" y="105.2">D_IN_0</text>
<text x="311.2" y="102.7">D4</text>
<text x="311.2" y="105.2">D5</text>
<text x="311.2" y="107.8">D6</text>
<text x="339.3" y="107.8">DNC_2</text>
<text x="339.3" y="105.2">DNC_3</text>
<text x="339.3" y="102.7">DNC_4</text>
<text x="148.6" y="110.3">TDI_0</text>
<text x="201" y="110.3">CCLK_0</text>
<text x="311.2" y="110.3">D7</text>
<text x="339.3" y="112.9">DNC_0</text>
<text x="339.3" y="110.3">DNC_1</text>
<text x="148.6" y="115.4">CS_B_0</text>
<text x="148.6" y="117.9">DOUT_BUSY_0</text>
<text x="200.4" y="115.4">DONE_0</text>
<text x="311.2" y="117.9">CLK</text>
<text x="311.2" y="115.4">CLKOUT</text>
<text x="335.7" y="117.9">VCCINT_0</text>
<text x="148.6" y="123">HSWAPEN_0</text>
<text x="148.6" y="125.6">VBATT_0</text>
<text x="148.6" y="120.5">RDWR_B_0</text>
<text x="192.4" y="125.6">PROGRAM_B_0</text>
<text x="202.7" y="120.5">INIT_0</text>
<text x="311.2" y="123">CE</text>
<text x="311.2" y="125.6">CEO</text>
<text x="335.7" y="120.5">VCCINT_1</text>
<text x="335.7" y="123">VCCINT_2</text>
<text x="148.6" y="128.1">PWRDWN_B_0</text>
<text x="203.9" y="130.6">M2_0</text>
<text x="311.2" y="130.6">OE/RESET</text>
<text x="337.6" y="130.6">VCCO_0</text>
<text x="340.8" y="128.1">VCCJ</text>
<text x="148.6" y="135.7">TDN_0</text>
<text x="148.6" y="133.2">TDP_0</text>
<text x="203.9" y="135.7">M0_0</text>
<text x="203.9" y="133.2">M1_0</text>
<text x="311.2" y="133.2">CF</text>
<text x="337.6" y="133.2">VCCO_1</text>
<text x="337.6" y="135.7">VCCO_2</text>
<text x="311.2" y="138.3">EN_EXT_SEL</text>
<text x="311.2" y="143.3">REV_SEL1</text>
<text x="337.6" y="138.3">VCCO_3</text>
<text x="339.1" y="143.3">GND_0</text>
<text x="311.2" y="145.9">REV_SEL0</text>
<text x="339.1" y="145.9">GND_1</text>
<text x="339.1" y="148.4">GND_2</text>
<text x="311.2" y="153.5">TDO</text>
<text x="311.2" y="151">TMS</text>
<text x="339.1" y="151">GND_3</text>
<text x="339.1" y="153.5">GND_4</text>
<text x="311.2" y="158.6">TCK</text>
<text x="311.2" y="156">TDI</text>
<text x="339.1" y="156">GND_5</text>
<text x="339.1" y="158.6">GND_6</text>
</g>
<g font-size="2.3" fill="#f00">
<text x="119.9" y="101.9">JTAG_TMS</text>
<text x="112.1" y="104.5">FPGA_JTAG_TDO</text>
<text x="119.9" y="107">JTAG_TCK</text>
<text x="157.5" y="107.3">[2,4,7]</text>
<text x="120.7" y="109.6">JTAG_TDO</text>
<text x="157.5" y="109.8">[7]</text>
<text x="276.6" y="152.7">PROM_JTAG_TDO</text>
<text x="277.2" y="155.3">FPGA_JTAG_TDO</text>
<text x="284.5" y="150.2">JTAG_TMS</text>
<text x="322.6" y="150.5">[2,4,7]</text>
<text x="322.6" y="153">[2]</text>
<text x="322.6" y="155.5">[4]</text>
<text x="246.4" y="157.8">JTAG_TCK</text>
<text x="284.5" y="158.1">[2,4,7]</text>
</g>
<g font-size="1.8">
<text x="45.3" y="1.9">5</text>
<text x="130.6" y="1.9">4</text>
<text x="215.9" y="1.9">3</text>
<text x="301.3" y="1.9">2</text>
<text x="386.6" y="1.9">1</text>
<text x=".7" y="38.5">D</text>
<text x="429.9" y="38.5">D</text>
<text x=".7" y="107.1">C</text>
<text x="429.9" y="107.1">C</text>
<text x=".7" y="175.6">B</text>
<text x="429.9" y="175.6">B</text>
<text x=".7" y="244.2">A</text>
<text x="429.9" y="244.2">A</text>
<text x="45.3" y="278.8">5</text>
<text x="130.6" y="278.8">4</text>
<text x="215.9" y="278.8">3</text>
<text x="301.3" y="278.8">2</text>
<text x="386.6" y="278.8">1</text>
</g>
</svg>
